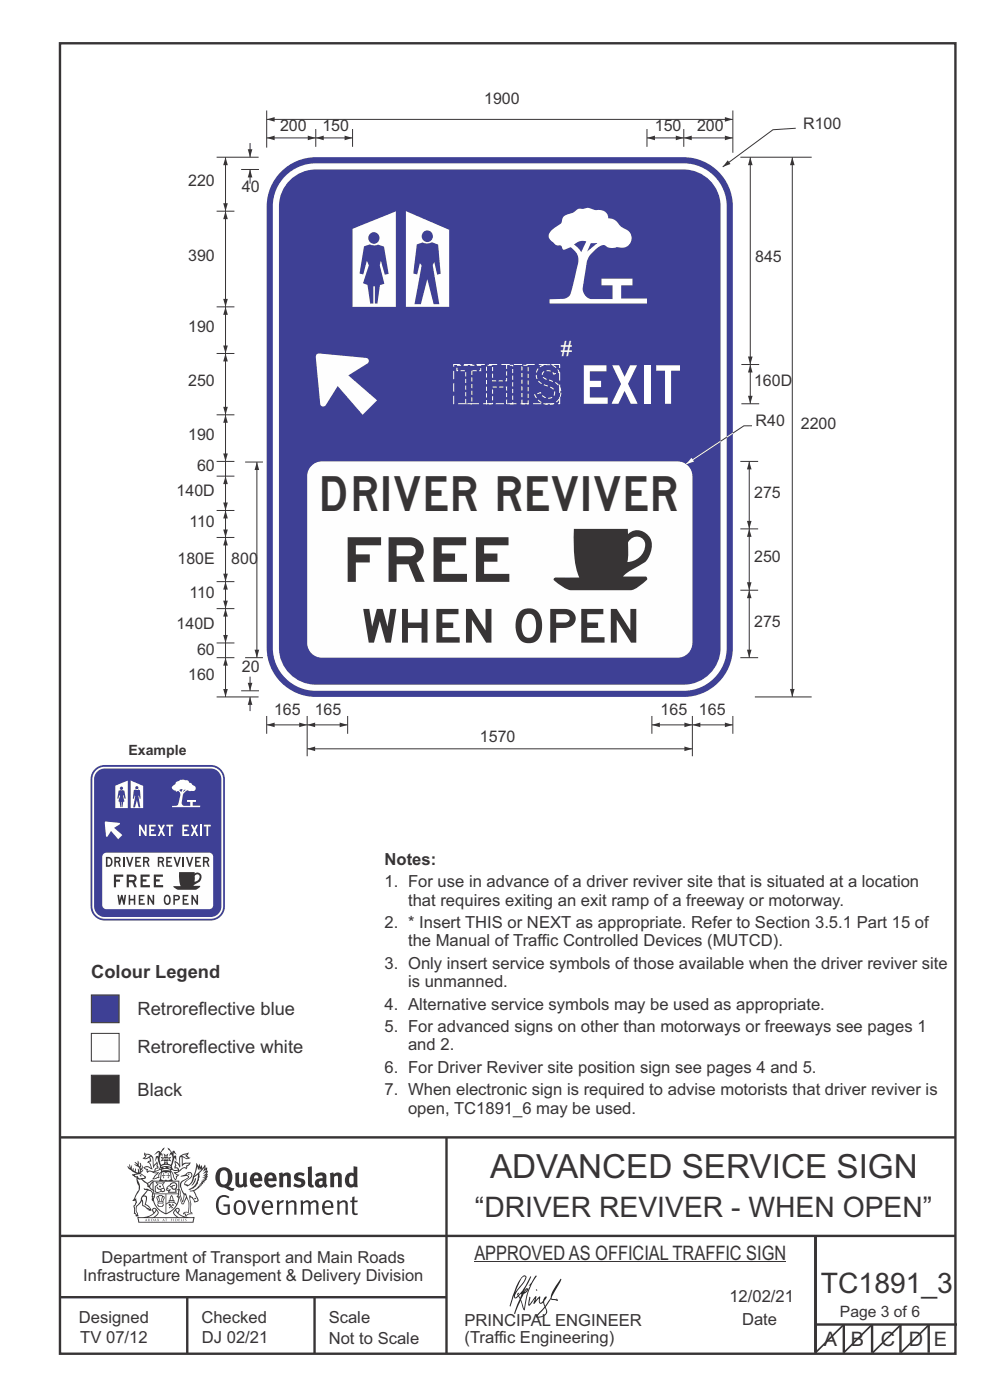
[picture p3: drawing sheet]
<svg xmlns="http://www.w3.org/2000/svg" width="210mm" height="297mm" viewBox="0 0 210 297" stroke-linecap="round" stroke-linejoin="round" font-family="sans-serif">
<g fill="none" stroke="#373435" stroke-width=".51">
<path d="M12.7 9.2h190v278h-190zM12.7 241.3h190M94.7 241.4v45.8M12.7 275.2h82M12.7 262.2h190.1M39.7 275.2v12M66.7 275.2v12M173 262.1v24.9M173 281h30M179 281v6M185 281v6M191 281v6"/>
<path d="M197 281v6"/>
</g>
<path d="M19.4 211.1h5.9v5.9h-5.9z" fill-rule="evenodd" fill="#3e4095" stroke="#373435" stroke-width=".21"/>
<path d="M19.4 219.2h5.9v5.9h-5.9z" fill-rule="evenodd" fill="#fefefe" stroke="#373435" stroke-width=".21"/>
<path d="M19.4 228.1h5.9v5.9h-5.9z" fill-rule="evenodd" fill="#373435" stroke="#373435" stroke-width=".21"/>
<path d="M179 281l-6 6M185 281l-6 6" fill="none" stroke="#373435" stroke-width=".35"/>
<path d="M20.3 162.9l1.2-.5 .7-.1h22.5a3 3 0 0 1 3 3v27a3 3 0 0 1-3 3h-22.5a3 3 0 0 1-3-3v-27a3 3 0 0 1 1.1-2.4z" fill-rule="evenodd" fill="#3e4095"/>
<path d="M20.6 163.2l1-.5h.6h22.5a2.63 2.63 0 0 1 2.6 2.6v27a2.63 2.63 0 0 1-2.6 2.6h-22.5a2.63 2.63 0 0 1-2.6-2.6v-27a2.62 2.62 0 0 1 1-2.1z" fill-rule="evenodd" fill="#fefefe"/>
<path d="M20.6 163.7l1-.6 .6-.1h22.5a2.26 2.26 0 0 1 2.3 2.3v27a2.26 2.26 0 0 1-2.3 2.2h-22.5a2.26 2.26 0 0 1-2.2-2.2v-27v-.6z" fill-rule="evenodd" fill="#3e4095"/>
<g fill="#fff">
<path d="M29.5 175h.3l.9 1.5v-1.5h.4v2.4h-.3l-.9-1.6v1.6h-.4z"/>
<path d="M31.6 175h1.4v.3h-1v.6h.7v.4h-.7v.7h1.1v.4h-1.5z"/>
<path d="M33.4 175h.5l.3 .7 .4-.7h.4l-.6 1.1 .6 1.3h-.4l-.4-.8-.4 .8h-.4l.6-1.3z"/>
<path d="M35.3 175h1.5v.3h-.6v2.1h-.4v-2.1h-.5z"/>
<path d="M38.7 175h1.4v.3h-1.1v.6h.7v.4h-.7v.7h1.1v.4h-1.4z"/>
<path d="M40.5 175h.4l.3 .7 .4-.7h.4l-.5 1.1 .6 1.3h-.4l-.5-.8-.3 .8h-.5l.6-1.3z"/>
<path d="M42.5 175h.4v2.4h-.4z"/>
<path d="M43.2 175h1.5v.3h-.5v2.1h-.4v-2.1h-.6z"/>
</g>
<path d="M37.4 165.9l-.2 .4-.7 .6v.3l.8 .7 .5-.1 .4 .4 .1 .6-.6 1.9-.3 .2-.9 .1v.2h6v-.3h-1.6v-.8h.7v-.4h-1.9v.4h.7v.9h-1.4l-.3-.2-.2-.5 .5-2 .8-.6 .5 .1h.9l.3-.3v-.4l-1-.9-.4-.2-.1-.3-.3-.2-1.4-.1zM38 167.6l.4 .5 .3-.7h-.3zM39 167.5h.4l-.6 .6z" fill-rule="evenodd" fill="#fff"/>
<g fill="#fefefe">
<path d="M24.5 166.7v4.7h2.6v-5.8zM27.7 165.6l2.7 1.1v4.7h-2.7zM25.4 167.2a.35 .35 0 0 0 .7 0 .35 .35 0 0 0-.7 0zM28.7 167.1a.35 .35 0 0 0 .7 0 .35 .35 0 0 0-.7 0zM25.2 167.7l-.3 1.7 .2 .1 .2-.9 .2 .3-.4 1.1 .3 .1 .1 1.1h.2l.1-1v1h.2l.1-1.1 .3-.1-.3-1.1 .1-.3 .2 .9 .3-.1-.3-1.7-.9-.1zM28.4 167.6l.9-.1 .4 .1 .1 1.8-.2 .1-.1-.8-.1 .2 .4 2.4h-.4l-.4-1.6-.4 1.6h-.4l.5-2.4-.1-.1-.2 .7-.2-.1z" fill-rule="evenodd"/>
<path d="M21.9 181.1l.7-.2h21.7a.9 .9 0 0 1 .9 .9v10.2a.9 .9 0 0 1-.9 .9h-21.7a.9 .9 0 0 1-.9-.9v-10.2z" fill-rule="evenodd"/>
</g>
<g fill="#373435">
<path d="M22.5 181.8v2.1a1.05 1.05 0 0 0 1.3-.6 1.1 1.1 0 0 0-.2-1.2 1.1 1.1 0 0 0-1.1-.3zM22.8 182.1a.72 .72 0 0 1 .8 .7 .72 .72 0 0 1-.8 .7z"/>
<path d="M24.6 182.1h.4a.26 .26 0 0 1 .3 .3 .26 .26 0 0 1-.3 .2h-.4zM24.2 181.8v2.1h.4v-.9h.4l.3 .9h.4l-.4-1a.59 .59 0 0 0 .3-.7 .59 .59 0 0 0-.6-.4z"/>
</g>
<path d="M26.2 181.8v2.1" fill="none" stroke="#373435" stroke-width=".33"/>
<g fill="#373435">
<path d="M26.7 181.8h.4l.4 1.4 .5-1.4h.3l-.6 2.1h-.3z"/>
<path d="M28.7 181.8h1.2v.3h-.9v.5h.6v.4h-.6v.6h.9v.3h-1.2z"/>
<path d="M35.3 181.8h1.2v.3h-.9v.5h.6v.4h-.6v.6h.9v.3h-1.2z"/>
<path d="M36.8 181.8h.3l.5 1.4 .4-1.4h.4l-.7 2.1h-.2z"/>
<path d="M30.7 182.1h.4a.26 .26 0 0 1 .3 .3 .26 .26 0 0 1-.3 .2h-.4zM30.3 181.8v2.1h.4v-.9h.4l.3 .9h.3l-.3-1a.59 .59 0 0 0 .3-.7 .59 .59 0 0 0-.6-.4z"/>
<path d="M33.8 182.1h.4a.26 .26 0 0 1 .3 .3 .26 .26 0 0 1-.3 .2h-.4zM33.5 181.8v2.1h.3v-.9h.4l.3 .9h.4l-.4-1a.59 .59 0 0 0 .3-.7 .59 .59 0 0 0-.6-.4z"/>
</g>
<path d="M38.9 181.8v2.1" fill="none" stroke="#373435" stroke-width=".33"/>
<g fill="#373435">
<path d="M39.4 181.8h.4l.4 1.4 .5-1.4h.3l-.6 2.1h-.3z"/>
<path d="M41.4 181.8h1.2v.3h-.9v.5h.6v.4h-.6v.6h1v.3h-1.3z"/>
<path d="M24.2 185.5h1.9v.5h-1.5v.6h.9v.5h-.9v1.1h-.4z"/>
<path d="M29.8 185.5h2v.5h-1.5v.5h.8v.5h-.8v.8h1.5v.4h-2z"/>
<path d="M32.6 185.5h2v.5h-1.5v.5h.8v.5h-.8v.8h1.5v.4h-2z"/>
<path d="M24.9 189.8h.3l.2 1.1 .3-1.1h.3l.3 1.1 .1-1.1h.3l-.2 2.1h-.3l-.4-1.3-.3 1.3h-.3z"/>
<path d="M27.3 189.8h.3v.9h.8v-.9h.3v2.1h-.3v-.9h-.8v.9h-.3z"/>
<path d="M29.4 189.8h1.2v.4h-.8v.5h.6v.3h-.6v.6h.9v.3h-1.3z"/>
<path d="M31.3 189.8h.3l.8 1.4v-1.4h.3v2.1h-.3l-.8-1.3v1.3h-.3z"/>
<path d="M38.7 189.8h1.2v.4h-.8v.5h.6v.3h-.6v.6h.9v.3h-1.3z"/>
<path d="M40.6 189.8h.3l.8 1.4v-1.4h.3v2.1h-.3l-.8-1.3v1.3h-.3z"/>
<path d="M43.4 182.1h.4a.26 .26 0 0 1 .3 .3 .26 .26 0 0 1-.3 .2h-.4zM43 181.8v2.1h.4v-.9h.4l.3 .9h.4l-.4-1a.59 .59 0 0 0 .3-.7 .59 .59 0 0 0-.6-.4z"/>
<path d="M26.9 185.5v2.7h.4v-1h.7l.5 1h.5l-.5-1.1a.82 .82 0 0 0 .5-.9 .82 .82 0 0 0-.8-.7zM27.3 186h.9a.36 .36 0 0 1 .3 .4 .36 .36 0 0 1-.3 .3h-.9z"/>
<path d="M34.9 190.1l-.2 .8a.8 .8 0 0 0 .8 1.1 .8 .8 0 0 0 .7-1.1 .78 .78 0 0 0-.3-.9 .78 .78 0 0 0-1 .1zM35.3 190.2l.2-.1a.92 .92 0 0 1 0 1.6 1.02 1.02 0 0 1-.2-1.5z"/>
<path d="M37.1 190.2h.5a.27 .27 0 0 1 .2 .2 .27 .27 0 0 1-.2 .3h-.5zM36.8 189.8v2.1h.3v-.9h.4a.59 .59 0 0 0 .7-.5 .59 .59 0 0 0-.6-.7z"/>
</g>
<path d="M38 185h3.3v.3a.98 .98 0 0 1 1.4 .2 .98 .98 0 0 1-.2 1.4l-1.5 1 1.5 .1-.8 .7h-4.1l-.8-.6 1.5-.1-.3-1.2zM41.5 185.6l-.2 .2v1.2a.94 .94 0 0 0 .9-.4 .94 .94 0 0 0-.1-1.1z" fill-rule="evenodd" fill="#373435"/>
<path d="M22.3 174.3l3.1 .3v.3l-1.2 .7 1.8 1.6-.9 .8-1.6-1.7-.7 1.2h-.3z" fill-rule="evenodd" fill="#fefefe"/>
<g fill="#373435">
<path d="M47 248.4a2.55 2.55 0 0 0 0 2.7l.3 .2a.81 .81 0 0 0 1-1v-.5a1.04 1.04 0 0 0-1.1-1.5zM46.3 248.1a1.82 1.82 0 0 1 2.1-.2 1.82 1.82 0 0 1 .9 1.8 2.29 2.29 0 0 1-.8 2l.7 .3h.5l-.2 .6a2.87 2.87 0 0 1-2-.7 2.12 2.12 0 0 1-1.7-3.1z" fill-rule="evenodd"/>
<path d="M49.9 248.9l.8-.2v2a.46 .46 0 0 0 .3 .6 .46 .46 0 0 0 .6-.3v-2.1l.7-.2v2.4l.2 .5-.5 .3-.3-.3a1.02 1.02 0 0 1-1.2 .3 1.02 1.02 0 0 1-.6-1.1z" fill-rule="evenodd"/>
<path d="M54 249.5l-.1 .5h.9a.49 .49 0 0 0-.2-.6 .49 .49 0 0 0-.6 .1zM53.4 249.1a1.34 1.34 0 0 1 1.6-.2 1.34 1.34 0 0 1 .6 1.5v.2h-1.7a.77 .77 0 0 0 .5 .8 .77 .77 0 0 0 .9-.4l.3 .5a1.59 1.59 0 0 1-2 .2 1.59 1.59 0 0 1-.5-2.1z" fill-rule="evenodd"/>
<path d="M57 249.5l-.1 .5h1a.49 .49 0 0 0-.2-.6 .49 .49 0 0 0-.7 .1zM56.4 249.1a1.34 1.34 0 0 1 1.6-.2 1.34 1.34 0 0 1 .7 1.5v.2h-1.8a.77 .77 0 0 0 .5 .8 .77 .77 0 0 0 .9-.4l.4 .5a1.59 1.59 0 0 1-2.1 .2 1.59 1.59 0 0 1-.5-2.1z" fill-rule="evenodd"/>
<path d="M59.2 248.9l.7-.2 .1 .4a.95 .95 0 0 1 1-.3 .95 .95 0 0 1 .7 .8v2.3h-.8v-2.3a.46 .46 0 0 0-.8 .1v2.2h-.8z" fill-rule="evenodd"/>
<path d="M62.6 249.1a1.75 1.75 0 0 1 2-.1l-.2 .5-.6-.2a.43 .43 0 0 0-.6 .3l.4 .3a1.04 1.04 0 0 1 1.2 1.1 1.04 1.04 0 0 1-1.4 1l-1.2-.4 .3-.6 1 .4 .4-.4a.88 .88 0 0 0-1-.5l-.4-.2-.1-.4z" fill-rule="evenodd"/>
<path d="M65.3 247.6l.8-.2 .1 3.8 .3 .2 .1 .4a.88 .88 0 0 1-1 0 .88 .88 0 0 1-.3-1z" fill-rule="evenodd"/>
<path d="M67.8 250.6a.43 .43 0 0 0-.1 .7 .43 .43 0 0 0 .7-.1v-.7zM66.8 249.1a1.7 1.7 0 0 1 2.4 .1v1.9l.3 .4-.4 .5-.5-.4a1.03 1.03 0 0 1-1.7-.1 1.03 1.03 0 0 1 .8-1.5h.7v-.4a.8 .8 0 0 0-1.2 .1z" fill-rule="evenodd"/>
<path d="M70 248.9l.7-.2 .1 .4a.95 .95 0 0 1 1-.3 .95 .95 0 0 1 .7 .8v2.3h-.8v-2.3a.46 .46 0 0 0-.8 .1v2.2h-.8z" fill-rule="evenodd"/>
<path d="M74.3 249.5a1.48 1.48 0 0 0 0 1.7h.5l.2-.1v-1.5l-.3-.2zM75 247.4l.8 .1 .1 4.4h-.7l-.1-.2a1.26 1.26 0 0 1-1.4 0 1.26 1.26 0 0 1-.5-1.3 1.29 1.29 0 0 1 .4-1.4 1.29 1.29 0 0 1 1.4-.1z" fill-rule="evenodd"/>
<path d="M46.4 253.9a1.72 1.72 0 0 1 2.3 0l-.3 .3a1.24 1.24 0 0 0-1.4-.2 1.24 1.24 0 0 0-.6 1.4 1.49 1.49 0 0 0 1.2 1.9l.7-.1v-1.3h-.8l-.1-.4h1.3v1.9a1.93 1.93 0 0 1-2.2 0 1.93 1.93 0 0 1-.7-2.2l.2-.8z" fill-rule="evenodd"/>
<path d="M50.4 255.1a1.65 1.65 0 0 0 .2 2.2 .99 .99 0 0 0 1-1.4 .78 .78 0 0 0-.4-.8 .78 .78 0 0 0-.8 0zM50 254.9a1.33 1.33 0 0 1 1.6-.1 1.33 1.33 0 0 1 .5 1.4 1.31 1.31 0 0 1-1.3 1.6 1.31 1.31 0 0 1-1.2-1.6v-.6z" fill-rule="evenodd"/>
<path d="M52.5 254.7l.4-.1 .9 2.6 .8-2.5h.5l-1.1 3h-.5z" fill-rule="evenodd"/>
<path d="M56.3 255.2l-.2 .7h1.3a.7 .7 0 0 0-.3-.8 .7 .7 0 0 0-.8 .1zM55.9 255a1.22 1.22 0 0 1 1.5-.2 1.22 1.22 0 0 1 .5 1.5h-1.8a.93 .93 0 0 0 .5 1 .93 .93 0 0 0 1.1-.2l.2 .3a1.43 1.43 0 0 1-1.8 .1 1.43 1.43 0 0 1-.6-1.7z" fill-rule="evenodd"/>
<path d="M58.7 254.7l.4-.1 .1 .5 .4-.4 .6-.1-.2 .5a.66 .66 0 0 0-.8 .7v1.9h-.4z" fill-rule="evenodd"/>
<path d="M60.6 254.7l.4-.1 .1 .5a.94 .94 0 0 1 1-.5 .94 .94 0 0 1 .8 .8v2.3h-.5l-.1-2.5a.81 .81 0 0 0-1.2 .3v2.2h-.4z" fill-rule="evenodd"/>
<path d="M63.7 254.7l.5-.1 .1 .5 .4-.3a.78 .78 0 0 1 1.1 .3 .9 .9 0 0 1 1-.5 .9 .9 0 0 1 .8 .8v2.3h-.5l-.1-2.5a.67 .67 0 0 0-1.1 .3v2.2h-.5v-2.4l-.4-.3-.7 .4v2.3h-.5z" fill-rule="evenodd"/>
<path d="M69 255.2l-.1 .7h1.3a.7 .7 0 0 0-.3-.8 .7 .7 0 0 0-.9 .1zM68.7 255a1.22 1.22 0 0 1 1.5-.2 1.22 1.22 0 0 1 .5 1.5h-1.8a.93 .93 0 0 0 .4 1 .93 .93 0 0 0 1.2-.2l.1 .3a1.44 1.44 0 0 1-1.7 .1 1.44 1.44 0 0 1-.6-1.7z" fill-rule="evenodd"/>
<path d="M71.4 254.7l.5-.1 .1 .5a.94 .94 0 0 1 1-.5 .94 .94 0 0 1 .8 .8v2.3h-.5l-.1-2.5a.81 .81 0 0 0-1.2 .3v2.2h-.4z" fill-rule="evenodd"/>
<path d="M74.7 253.9l.5-.1v.9h.7l-.1 .3h-.6v2.2l.1 .2h.5l.1 .3a.75 .75 0 0 1-1.2-.6v-2.1h-.4v-.3h.4z" fill-rule="evenodd"/>
<path d="M30.8 244.9l1.1 .3-.9 .5h-.4l.6-.5zM31.8 245.4h.2a2.44 2.44 0 0 1 .4 1.9l.1 .5 .7-1-.1 .6 .3 .3a.57 .57 0 0 0-.6 .7l-1-.1-.5 .2 .2-.5-.8-.3 .7-.1 .9 .5 .1-.1-.6-1.3-.2-.2h.5zM30.7 244.4l-.1 .5 .2 .4-.6 .4a1.04 1.04 0 0 0 1.4-.1l.2 .6-.3 .1-.2 .4a.94 .94 0 0 1 .8 1.1l-.2-.1a1.16 1.16 0 0 0-1.5-.1l.3 .4 .4 .2 .1 .5 .2 .1 .1-.2a.94 .94 0 0 1 1.1 .2l.8 .1-1.2 1.2a1.13 1.13 0 0 0 1.2-.2l.4-.1-.1-.4 .5-.8a.83 .83 0 0 0-.6 1.1l-.3-.1-.7 .4 1.1-1.4-.5 .1-.5-.1 1.3-.5-.1-.1-.9 .4v-.3l.2-.2 .3 .1 .1-.3-.2-.4v-.6l-.1-.4-.7 1v-.7a1.42 1.42 0 0 0-1.6-1.8z" fill-rule="evenodd"/>
<path d="M38.5 245.2l.5-.2 .7-.1-.6 .3 .8 .5h-.3zM38.3 245.5l.2-.1 .1 2a1.69 1.69 0 0 1 1.6-.6l-.8 .5 .1 .5a1.1 1.1 0 0 0-1.5 .6l-.1-.5-.2-.2h-.5l.3-.4-.3-.7a1.42 1.42 0 0 1 .8 1.1l.2-.1zM37.1 246.2l.1 1-.2 .3 .1 .4h.5l.1 .2a.96 .96 0 0 1-1.1-.1l-.1 .1a1.06 1.06 0 0 0 1.3 .2v.1a.72 .72 0 0 1-1 .2l.3 .5 .6 .2-.4 .2-.1 .6-.2-.3-.4-1.1-.4-.4 .4 .9a1.54 1.54 0 0 0 .7 1.2l.2-.3a.58 .58 0 0 1 .4-.8l.2-.1h-.3l-.5-.3 .9-.5a.93 .93 0 0 1 1.2-.5v.2l.2-.2 .1-.5a.99 .99 0 0 0 .7-.8l-1.3 .1-.3 .2-.1-1.4 .9 .4 .9-.3h-.4l-.5-.4 .4-.7-.6 .2a1.46 1.46 0 0 0-1.4 2.1v.4l-.2-.4z" fill-rule="evenodd"/>
<path d="M35.6 248.9l.2 .1-.1 .3 .4 .1h-.4v.6l-.1-.6h-.3l.3-.1z" fill-rule="evenodd"/>
<path d="M34.6 248.9l.2 .1v.3l.3 .1h-.3l-.1 .6v-.6h-.4l.4-.1z" fill-rule="evenodd"/>
<path d="M34.3 248.8a.57 .57 0 0 1 .9 .2 .57 .57 0 0 1 .9-.2l.2 1.4h-.2a.57 .57 0 0 1-.9 0 .69 .69 0 0 1-1.1 0zM34.2 248.1l-.3 2.1-.2 .4h3l-.2-.4-.3-2.1h-.2v.2l-.8-.1-.8 .1v-.2z" fill-rule="evenodd"/>
<path d="M34.2 252.4a.3 .3 0 0 0 .6 0 .3 .3 0 0 0-.6 0zM33.3 250.9l.3 .3-.3 .4a.79 .79 0 0 0 0 1.3l.8-.2-.1-.3a.55 .55 0 0 1-.7-.6l.1-.1 .2 .3 .3 .2 .8-.2-.4-.7 .4-.4-.7 .2zM33 250.7l1.1 .2 .9-.2-.4 .6 .4 1.2a.56 .56 0 0 1-.8 .3l-.2 .1a.73 .73 0 0 1-.9 .1 .73 .73 0 0 1-.3-1v-.4l.6-.4z" fill-rule="evenodd"/>
<path d="M35.6 251.8l.7-.4a.58 .58 0 0 1 1-.1 .58 .58 0 0 1-.4 .9l-.3-.3a.43 .43 0 0 1 .6-.4 .57 .57 0 0 0-.8 .2l-.2-.1-.3 .1 .4 .2a.55 .55 0 0 0 .9 .4v.5h-1.3l.3-.4-.1-.1-.6 .1 .2-.3-.2-.1zM35.4 251.8l-.1 .2a.39 .39 0 0 0 .2 .6h.3l-.2 .4h1.9l-.1-.8a.86 .86 0 0 0-.1-1.3 .86 .86 0 0 0-1.3 .4z" fill-rule="evenodd"/>
<path d="M36 254.8h.8v.2h-.8zM36.4 253.8l.2 .8h-.4zM36.4 253.5l-.3 .5-.1 .6h-.2v.4l-.7 .4 .2 .1a1.48 1.48 0 0 1 2.1 .2l.2-.1-.6-.5v-.5h-.2l-.1-.6z" fill-rule="evenodd"/>
<path d="M35.8 255.4l.4 .1 .1 .3 .3-.2-.2-.2a.38 .38 0 0 1 .5 .5l-.2-.2-.3 .2 .3 .2-.3 .3-.1-.4-.4 .4-.1-.2 .4-.3-.1-.1-.2 .1z" fill-rule="evenodd"/>
<path d="M34.5 254h.2v.2l-.2 .6h-.2zM33.6 255.3h.9v.2a.55 .55 0 0 1-.8 .4v-.2l-.2-.1zM33.4 254h.2l.2 .8h-.2zM33.6 255l.8-.1 .1 .2h-.8zM33.8 253.7h.5l-.2 1.1h-.1zM33.3 253.8l-.1 .3 .3 1.1a.48 .48 0 0 0-.1 .6 .48 .48 0 0 0 .5 .2h.5a.49 .49 0 0 0 .2-.8l.3-1.1-.1-.3a1.42 1.42 0 0 0-1.5 0z" fill-rule="evenodd"/>
<path d="M33.7 251.5l.4 .1 .1 .3h-.3z" fill-rule="evenodd"/>
<path d="M41.3 250.1l.3-.2-.2 .8-.6 .8h-.2l.5-.7z" fill-rule="evenodd"/>
<path d="M39.7 249l.3-.2 .5 .2a.88 .88 0 0 1-.6 1.1 1.22 1.22 0 0 0-.8 1.3l.5 .2a.72 .72 0 0 0 .9-.4l.5-.8 .2-.6 .8-.6v.2a2.85 2.85 0 0 1-2 2.9l.1 .1a2.13 2.13 0 0 0 1.9-1.5v-.3a2.01 2.01 0 0 0 .3-1.7l1.1-1.3-.4 1 .7-.5-.7 1 .8-.4-.8 .8 .7-.2-.9 .6 .8-.1-.8 .4h.7l-.8 .3 .3 .2h-.4l.2 .3h-.4l.2 .3h-.4l.1 .2h-.1a2.16 2.16 0 0 1-2 1.1l.1 .2 .4-.1a.76 .76 0 0 1 .7 .8l.5 1.2-.6 .2a1.45 1.45 0 0 0-1.1-1.3l.2 1.8-.1 1.8 .4 .3a1.07 1.07 0 0 0-1.2 .4v-.3l-.5-.2a.87 .87 0 0 1 1.1-.1v-.7a4.4 4.4 0 0 0-.6-3.1l-.1-.3h-.2a2.16 2.16 0 0 1-.7-2.2l.3-.4 1.2-.7a.55 .55 0 0 0-.4-.8zM37.8 252.4a.76 .76 0 0 1 .3 1.1l.6 1.6 .4-1.7 .2 .1a.61 .61 0 0 1-.1 .9l-.3 .8-.2 .1-.7-1.6-.3 .1a1.18 1.18 0 0 0 .1-1.4zM41.8 247.5l.2 .7 .3-.5v.6l.4-.5a1.9 1.9 0 0 1-1.2 1.4l-.3 .3zM38.2 249.6l1.4-.2 .2 .2v.3l-.5 .2a1.26 1.26 0 0 0-.9 1.9l.2 .7a1.84 1.84 0 0 1 .1 2.1l-.4-1.4a.96 .96 0 0 0-.4-1.2l-.4 .2a.78 .78 0 0 1 0 1.3l.1 .3h.4l.4 1.1a.38 .38 0 0 0 .2 .4 .38 .38 0 0 0 .4-.1l.6-1.2a2.94 2.94 0 0 1 .4 2.5l-.1 .4h-.8l-.3 .4v.2l.4-.1 .1 .4 .2 .1a1.02 1.02 0 0 1 1.3-.5v-.4l-.3-.1 .1-1.8-.3-1.3h.1a1.14 1.14 0 0 1 .8 1 .63 .63 0 0 0 .8-.2 .63 .63 0 0 0-.2-.9l-.6-1.2 .9-.6 .2-.4h.3l-.1-.2h.4l-.1-.3h.3l-.1-.3 .5-.1-.2-.2 .6-.4v-.2h-.2l.4-.5h-.3l.3-.5-.4 .1 .4-.5v-.3l-.3 .2 .2-.7-.1-.2-.4 .3v-.8l-.6 .8-.2-.8-.2 .5-.3-.7-.1 .6-.5-.8-.1 1.4-.6 1.8a1.81 1.81 0 0 1-1 1.5l-.6-.2a1.75 1.75 0 0 1 1.1-1.2 .75 .75 0 0 0 .1-1.3 .75 .75 0 0 0-1.2 .4z" fill-rule="evenodd"/>
<path d="M41.2 254.1h.3l.2 .2-.4 .1z" fill-rule="evenodd"/>
<path d="M29.4 258.4h11.6l-.1 .8h-11.4zM31.3 258.2l.5-.1a2.48 2.48 0 0 0 1.4-1.3l.3 .5-.5 .6-.5 .3zM32.5 256.6l.3-.2 .2 .1-.3 .7zM37.2 256.8a2.65 2.65 0 0 0 1.8 1.4h-1.1l-.5-.3-.5-.6zM37.4 256.5l.2-.1 .3 .2-.3 .6zM29.2 258.2l.1 1.2h11.8l.2-1.1-.2-.1a4.1 4.1 0 0 1-3.3-.9l.3-.4-.1-.6a1.06 1.06 0 0 0-1.3 1l.2 .4 .6 .5h-4.7l.3-.1a.84 .84 0 0 0 .6-.8 .84 .84 0 0 0-.5-.8l-.3-.2h-.5l-.1 .6 .3 .4a4.2 4.2 0 0 1-3.4 .9z" fill-rule="evenodd"/>
<path d="M31 258.7l.1 .2h-.2zM31 258.5l-.3 .6 .4-.2 .2 .2z" fill-rule="evenodd"/>
<path d="M31.3 258.6h.3v.4a.25 .25 0 0 0 .2-.1 .25 .25 0 0 0-.1-.3h.1a.29 .29 0 0 1 0 .4 .29 .29 0 0 1-.4 0 .29 .29 0 0 1 0-.4z" fill-rule="evenodd"/>
<path d="M32.2 258.6a.22 .22 0 0 1 .3 .2 .22 .22 0 0 1-.3 .2zM32 258.6l.1 .4a.33 .33 0 0 0 .4 0 .33 .33 0 0 0 0-.4 .33 .33 0 0 0-.5 0z" fill-rule="evenodd"/>
<path d="M32.9 258.7l.1 .2h-.2zM32.9 258.5l-.2 .6 .3-.2 .2 .2z" fill-rule="evenodd"/>
<path d="M33.3 258.6h.2l.1 .1 .2-.1-.2 .2 .2 .3-.3-.3-.1 .3h-.1l.2-.3z" fill-rule="evenodd"/>
<path d="M34.7 258.7l.1 .2h-.2zM34.7 258.5l-.3 .6 .4-.2 .2 .2z" fill-rule="evenodd"/>
<path d="M35 258.5h.5l-.2 .1v.5h-.2l.1-.5z" fill-rule="evenodd"/>
<path d="M36.2 258.6l.3-.1-.1 .1v.2h.1h-.1v.3h-.2z" fill-rule="evenodd"/>
<path d="M36.7 258.6h.2v.5h-.2z" fill-rule="evenodd"/>
<path d="M37.3 258.6a.22 .22 0 0 1 .3 .2 .22 .22 0 0 1-.3 .2zM37.1 258.6v.4a.33 .33 0 0 0 .5 0 .33 .33 0 0 0 0-.4 .33 .33 0 0 0-.5 0z" fill-rule="evenodd"/>
<path d="M37.8 258.6l.4-.1-.2 .1v.2h.1h-.1v.2l.2 .1h-.4z" fill-rule="evenodd"/>
<path d="M38.4 258.6h.2l-.1 .4 .2 .1h-.3z" fill-rule="evenodd"/>
<path d="M38.9 258.6h.2v.5h-.2z" fill-rule="evenodd"/>
<path d="M39.3 258.6h.2h-.1l.2 .3-.2 .2-.1-.1v-.1l.2 .1z" fill-rule="evenodd"/>
<path d="M34.2 247.4a1.51 1.51 0 0 1 2 .2 2.67 2.67 0 0 0-2.1 0zM35.7 247.6l.4 .1 .1 .3-.4-.1zM34.6 247.6h.5l.1 .2h-.4zM34 247.8l.3 .2h-.3zM34.9 246.9l.3-.2 .3 .2zM34.9 245.6l.2 .1v.3h-.2zM35 245.1l.2 .2 .2-.2-.1 .3h-.2zM35.1 246.3h.2l.1 .4-.2-.2-.2 .2zM35.3 245.7l.2-.1v.4h-.2zM34.4 245.7h.3l.1 .3-.4 .1 .2-.2zM35.7 245.7h.3l-.2 .2 .2 .2-.4-.1zM32.7 244.9l1-.5-.1 1-.2-.2-.3 .2-.3 1.1 .5-1 .3 .9a1.84 1.84 0 0 1 .2 1.7l.4 .1a2.48 2.48 0 0 1 2.2 0l.2-.2-.2-.7 .7-1.8 .4 .7-.2-1-.2-.1-.2 .3v-.9l.6 .4-.6-.8-.3 .1-.1 .4-.5-.9-.5-.3 .2 .5 .6 .5-.5 .8 .4-.4a2.06 2.06 0 0 1 0 2.3l-.5-.2-.2-.6 .1-.1 .8 .2-.4-.5 .4-.5-.7 .2-.2-.2 .2-.7-.5 .4-.5-.4 .2 .7-.2 .2-.7-.2 .4 .5-.4 .5 .8-.2 .1 .1-.2 .6-.5 .2a2.02 2.02 0 0 1 0-2.2l.3 .5-.1-.7-.3-.1 .8-1.2-.4 .3-.5 .8-.2-.3a.8 .8 0 0 0-.8 .5z" fill-rule="evenodd"/>
<path d="M29.2 250.1l.3 .1a.61 .61 0 0 1 .8 .4l.3 .2a.8 .8 0 0 1 .6 1l.4 .1 .5 .5a1 1 0 0 1 .5 1.1l-.1 .7v-.5h-.1a.96 .96 0 0 0-.8-1.3l-.2-.2h-.7l-.1-.1-.1 .1 .1 .3h.6l-1.2 1.3-.2 1-.4 .6a1.33 1.33 0 0 0-.5 1.8l.2 .5a1.26 1.26 0 0 1-.5-1.5l-.1-.3a1.56 1.56 0 0 0 .4-1.7l-.3 .2 .2-.5a3.2 3.2 0 0 0 .7-3zM30.4 253.9h.4a2.06 2.06 0 0 1-.1 1.6l.7 .5 .4 .4-.6-.1-.8-.6-.1-.9a.51 .51 0 0 1 .1-.9zM28.6 249.3a1.52 1.52 0 0 1 2.1 .5l-1.1 .2-.2-.1-.1-.4h-.5zM27.5 247v.8l-.3-.4h-.1a3.1 3.1 0 0 0 1.9 1.6l-1 .1 .5 .6 .5 .1 .1 1.1a1.84 1.84 0 0 1-.3 2.5l-.4 .9-.3 .4 .2 .1 .4-.1 .1 .4-.2 .5-.3 .2 .1 1.7h.2l.3 .5 .1 .1 .4-.1-.1-.5a1.3 1.3 0 0 1-.1-1.7l.9-1 .1 1.1 .6 .2 .5 .5 .1-.1 .2 .3h.5a1.85 1.85 0 0 0-1.2-1.4l.1-.3a1.39 1.39 0 0 0 0-1.4l-.5-.1 .5-.5a.66 .66 0 0 1 .9-.4 .66 .66 0 0 1 .3 .9l-.1 .4 .2-.1v.2l-.1 .3 .2 .5 .1-.3a2.24 2.24 0 0 0 .1-2.2 .73 .73 0 0 1-.7-.7 .73 .73 0 0 1 .6-.7v-.2a.94 .94 0 0 0-.9 .8 .48 .48 0 0 1-.1-.6 .48 .48 0 0 1 .5-.2l.5-.3a.51 .51 0 0 0-.8 .2l-.5 .2-1-.8h.6l.2-.5-1.2-.7 .5-.5v-.3l-.5 .4 .1-.2a.69 .69 0 0 0 .2-1v.4l-.2 .3v-1.1l-.3-.2 .1 .6-.1 .2-.4-1.3v.7l-.6-.4 .5 .7-.6-.2 .3 .3a1 1 0 0 1 .7 1.4l-.2-.8v.9l-.5-.2v-.8l-.2 .7-.2-.1-.1-.6-.2 .4-.2-.2 .1-.7-.2 .5z" fill-rule="evenodd"/>
<path d="M29.6 249.4l.2-.1 .3 .2z" fill-rule="evenodd"/>
<path d="M32.4 250.5h5.6v2l-.2-.1v-1.7h-5.2v2.5h5.2v-.8l.1 .2-.1 1.1v-.3h-2.5v4a4.1 4.1 0 0 0 2.6-3.6l.1-.1a4 4 0 0 1-2.8 3.9 4.2 4.2 0 0 1-2.8-4.7l.1 1.2 .1-.1a3.8 3.8 0 0 0 2.5 3.4v-4h-2.5l-.2-.9z" fill-rule="evenodd"/>
<circle cx="40" cy="249.1" r=".17"/>
</g>
<g fill="#252726">
<path d="M111.6 273.7l.2-.2-.5 .7zM110.4 274.5l.3 .1-.3 .7-.3-.4zM110.9 270.9l.5-.1a9.3 9.3 0 0 1-2 3.2l-.1 .2 1-2.5zM110.6 271a14.7 14.7 0 0 0-2.2 4.9l-.3 1.2 .1 .1 .8-2.4a.42 .42 0 0 0 .2 .7 .42 .42 0 0 0 .6-.3l.2-.2 .2 .6-1.1 3.1h.2l1.1-2.8 .6 1.9 .2 .2 .2-.5a13.5 13.5 0 0 1 2-6.2l.5-.5-.2-.2-1.6 2.1 .4-.1a14.9 14.9 0 0 0-1.3 5.1l-.4-1.2a1.39 1.39 0 0 1 .2-1.8l.1-.2a.92 .92 0 0 0 .8-1.2 .75 .75 0 0 0-.7 .7l-.2 .2 1.6-3.4h-.1l-.4 .7a10.5 10.5 0 0 1-2.2 3.2l.2-.4a.32 .32 0 0 0-.4 .2 .32 .32 0 0 0 .1 .4l-.5 .4a3.2 3.2 0 0 1 1.1-2.3l.5-.6a2.49 2.49 0 0 0 .7-1.6l-.3-.2z" fill-rule="evenodd"/>
<path d="M115.6 277.5a1.15 1.15 0 0 1 .1 1.3 1.15 1.15 0 0 1-1.2 .5h-.5zM112.3 275.1l-.3 1.7 .3 .2 1.2-1.5-.3 1.1 1.1-1.2a.94 .94 0 0 0 .4 1.2l.5-.3 .3 .9-1.2 1.3a.98 .98 0 0 0-.5 1 1.9 1.9 0 0 0 2.3-1.3l-.1-.3a1.02 1.02 0 0 1 .3-1.4l.5-.9 1.5 .3-.2-.5v.3l-1.1-.2v-.2l2-3.6 .1-.3-.1-.1-1.8 2.7a6.6 6.6 0 0 1-1.5 3l-.2-.2a1.01 1.01 0 0 1 .4-1.4l.1-.2-.3-.2-.3 .5-.2 .5-.5 .4-.2-.4 .1-.9-.2-.1-.8 .9 .2-.9h-.1l-1.4 1.7 .2-1.4v-.1z" fill-rule="evenodd"/>
<path d="M113.7 273.5l.3 .3h-.3z" fill-rule="evenodd"/>
</g>
<path d="M191.1 281l-6 6M197.1 281l-6 6" fill="none" stroke="#373435" stroke-width=".35"/>
<path d="M56.6 25.3h98.9M56.6 23.4v7.9" fill="none" stroke="#373435" stroke-width=".21"/>
<g fill="#373435">
<path d="M56.6 25.3l1.7-.5v1z"/>
<path d="M153.8 24.8l1.7 .5-1.7 .5z"/>
</g>
<path d="M56.6 29.3h10.4" fill="none" stroke="#373435" stroke-width=".21"/>
<g fill="#373435">
<path d="M65.3 28.8l1.7 .5-1.7 .4z"/>
<path d="M56.6 29.3l1.7-.5v.9z"/>
</g>
<path d="M74.8 27.4v3.7M137.2 27.4v3.7M155.5 23.4v9M157.3 77.3h3.7M159.2 77.3v8.4M157.3 85.7h3.7" fill="none" stroke="#373435" stroke-width=".21"/>
<g fill="#373435">
<path d="M158.7 84h.9l-.4 1.7z"/>
<path d="M159.2 77.3l.4 1.7h-.9z"/>
</g>
<path d="M159.2 33.4v43.9" fill="none" stroke="#373435" stroke-width=".21"/>
<g fill="#373435">
<path d="M159.2 33.4l.4 1.6h-.9z"/>
<path d="M158.7 75.6h.9l-.4 1.7z"/>
</g>
<path d="M67 27.4v3.7M67 29.3h7.8" fill="none" stroke="#373435" stroke-width=".21"/>
<g fill="#373435">
<path d="M67 29.3l1.7-.5v.9z"/>
<path d="M73.1 28.8l1.7 .5-1.7 .4z"/>
</g>
<path d="M145 29.3h10.5" fill="none" stroke="#373435" stroke-width=".21"/>
<g fill="#373435">
<path d="M145 29.3l1.7-.5v.9z"/>
<path d="M153.8 28.8l1.7 .5-1.7 .4z"/>
</g>
<path d="M137.2 29.3h7.8" fill="none" stroke="#373435" stroke-width=".21"/>
<g fill="#373435">
<path d="M143.4 28.8l1.6 .5-1.6 .4z"/>
<path d="M137.2 29.3l1.7-.5v.9z"/>
</g>
<path d="M145 27.4v3.7M45.9 44.8h3.8M47.8 44.8v20.3M45.9 65.1h3.8M45.9 88h3.8M45.9 97.9h3.8" fill="none" stroke="#373435" stroke-width=".21"/>
<g fill="#373435">
<path d="M47.8 44.8l.5 1.7h-1z"/>
<path d="M47.3 63.4h1l-.5 1.7z"/>
</g>
<path d="M45.9 75h3.8M47.8 65.1v9.9" fill="none" stroke="#373435" stroke-width=".21"/>
<g fill="#373435">
<path d="M47.3 73.3h1l-.5 1.7z"/>
<path d="M47.8 65.1l.5 1.7h-1z"/>
</g>
<path d="M47.8 33.4v11.4" fill="none" stroke="#373435" stroke-width=".21"/>
<g fill="#373435">
<path d="M47.3 43.1h1l-.5 1.7z"/>
<path d="M47.8 33.4l.5 1.6h-1z"/>
</g>
<path d="M47.8 88v9.9" fill="none" stroke="#373435" stroke-width=".21"/>
<g fill="#373435">
<path d="M47.3 96.2h1l-.5 1.7z"/>
<path d="M47.8 88l.5 1.7h-1z"/>
</g>
<path d="M47.8 75v13" fill="none" stroke="#373435" stroke-width=".21"/>
<g fill="#373435">
<path d="M47.8 75l.5 1.7h-1z"/>
<path d="M47.3 86.3h1l-.5 1.7z"/>
</g>
<path d="M60.1 36a10.4 10.4 0 0 1 6.9-2.6h78a10.4 10.4 0 0 1 10.5 10.4v93.6a10.4 10.4 0 0 1-10.5 10.4h-78a10.4 10.4 0 0 1-10.4-10.4v-93.6a10.4 10.4 0 0 1 3.5-7.8z" fill-rule="evenodd" fill="#3e4095"/>
<path d="M60.5 37.3a9.1 9.1 0 0 1 6.5-2.6h78a9.1 9.1 0 0 1 9.2 9.1v93.6a9.1 9.1 0 0 1-9.2 9.1h-78a9.1 9.1 0 0 1-9.1-9.1v-93.6a9.1 9.1 0 0 1 2.6-6.5z" fill-rule="evenodd" fill="#fefefe"/>
<path d="M61.5 38.3a7.8 7.8 0 0 1 5.5-2.3h78a7.8 7.8 0 0 1 7.9 7.8v93.6a7.8 7.8 0 0 1-7.9 7.8h-78a7.8 7.8 0 0 1-7.8-7.8v-93.6a7.8 7.8 0 0 1 2.3-5.5z" fill-rule="evenodd" fill="#3e4095"/>
<path d="M119.5 46l-.2 .5a1.18 1.18 0 0 1-.9 1.3l-.8 .6a1.82 1.82 0 0 0-1.1 2.1l1.4 1.5 1.1 .1 .5 .9 .7-.2a.97 .97 0 0 1 1.6 .3 3.2 3.2 0 0 1 .6 3.7l-1 4.4-.6 1.5-.5 .4-.6 .3-3.1 .1v.9h20.6v-1.1h-5.4v-2.8h2.4v-1.4h-6.6v1.4h2.3v2.9h-4.6a2.32 2.32 0 0 1-1.7-2.3l1-5.9 .6-1.2 1.9-1.7a1.47 1.47 0 0 1 2 .2l.9 .1 .9-.2a2.14 2.14 0 0 0 3-1.3 2.14 2.14 0 0 0-1.7-2.7l-.6-.5-1.2-1.2-1.4-.4a2.21 2.21 0 0 0-2.8-1.7l-1.5-.5-1 .2h-.9l-1.2 .8-1.4 .5zM121.8 51.9l.8 .7 .7 .9 1.1-2.3-1.3-.1zM125.3 51.6h1.4l-2.2 1.8z" fill-rule="evenodd" fill="#fff"/>
<g fill="#fefefe">
<path d="M74.8 48.5v16.6h9.2v-20.3zM86.1 44.8l9.2 4v16.3h-9.2zM78.1 50.5a1.21 1.21 0 0 0 2.4 0 1.21 1.21 0 0 0-2.4 0zM89.4 50.1a1.21 1.21 0 0 0 2.4 0 1.21 1.21 0 0 0-2.4 0zM77.2 52.3l-.9 5.7 .7 .2 .8-2.9 .4 1-1.2 3.8 .9 .4 .6 3.9h.7v-3.7h.3v3.7h.6l.5-3.9 .9-.3-1-3.9 .3-1 .8 3 .8-.2-.9-5.8-1.3-.4-.7 .2-1.1-.3zM88.4 51.8l1.2-.4a2.03 2.03 0 0 0 2 0l1.3 .5 .6 6.2-.8 .2-.6-2.7-.3 .6 1.4 8.3h-1.2l-1.4-5.3-1.3 5.3h-1.4l1.5-8.2-.3-.5-.6 2.4-.8-.2z" fill-rule="evenodd"/>
<path d="M65.8 99.1a3.1 3.1 0 0 1 2.5-1.2h75.4a3.1 3.1 0 0 1 3.2 3.1v35.4a3.1 3.1 0 0 1-3.2 3.1h-75.4a3.1 3.1 0 0 1-3.1-3.1v-35.4v-.7z" fill-rule="evenodd"/>
</g>
<path d="M121.7 112.2h11.5v1.1a3.1 3.1 0 0 1 3.6-.3 3.1 3.1 0 0 1 1.4 3.4 4.4 4.4 0 0 1-2.7 3.6l-2.5 1.5-.8 .8h4.8a.49 .49 0 0 1 .2 .7l-2 1.6-1.4 .6h-12.7a8.2 8.2 0 0 1-3.7-2.3l.2-.3 .4-.1h4.9a23.7 23.7 0 0 1-1.2-10.3zM133.7 114.4l-.5 .7 .1 2.4-.2 1.7a3.7 3.7 0 0 0 3.6-4.3 1.84 1.84 0 0 0-3-.5z" fill-rule="evenodd" fill="#373435"/>
<path d="M158.9 125.2v14.3" fill="none" stroke="#373435" stroke-width=".21"/>
<g fill="#373435">
<path d="M158.9 125.2l.5 1.7h-1z"/>
<path d="M158.4 137.8h1l-.5 1.7z"/>
</g>
<path d="M157.1 33.4h15.1M157 97.9h3.8M159.5 90.3h-1.7l-12.3 8.2M157 139.5h3.8M160.1 147.8h12.1" fill="none" stroke="#373435" stroke-width=".21"/>
<path d="M146.7 97.1l.5 .8-1.7 .6z" fill="#373435"/>
<path d="M152.9 93.6l-7.4 4.9" fill="none" stroke="#fefefe" stroke-width=".21"/>
<path d="M146.7 97.1l.5 .8-1.7 .6z" fill="#fefefe"/>
<path d="M155.5 91.9l-1.4 .9" fill="none" stroke="#fefefe" stroke-width=".21"/>
<path d="M158.9 97.9v14.3M157 112.2h3.8M157 125.2h3.8" fill="none" stroke="#373435" stroke-width=".21"/>
<g fill="#373435">
<path d="M158.4 110.5h1l-.5 1.7z"/>
<path d="M158.9 97.9l.5 1.7h-1z"/>
</g>
<path d="M158.9 112.2v13" fill="none" stroke="#373435" stroke-width=".21"/>
<g fill="#373435">
<path d="M158.9 112.2l.5 1.7h-1z"/>
<path d="M158.4 123.5h1l-.5 1.7z"/>
</g>
<path d="M168.8 27.2l-4.8 .3-10.7 7.9" fill="none" stroke="#373435" stroke-width=".21"/>
<path d="M154.4 34l.6 .8-1.7 .6z" fill="#373435"/>
<path d="M52 98h3.8M45.9 101h3.8M45.9 114h3.8M47.8 108.3v5.7M45.9 129.1h3.8M52 139.5h3.8" fill="none" stroke="#373435" stroke-width=".21"/>
<g fill="#373435">
<path d="M47.3 112.3h1l-.5 1.7z"/>
<path d="M47.8 108.3l.5 1.7h-1z"/>
</g>
<path d="M47.8 123.4v5.7" fill="none" stroke="#373435" stroke-width=".21"/>
<g fill="#373435">
<path d="M47.3 127.4h1l-.5 1.7z"/>
<path d="M47.8 123.4l.5 1.7h-1z"/>
</g>
<path d="M47.8 97.9v3.1M47.8 129.1v7.3" fill="none" stroke="#373435" stroke-width=".21"/>
<g fill="#373435">
<path d="M47.8 129.1l.5 1.7h-1z"/>
<path d="M47.3 134.7h1l-.5 1.7z"/>
</g>
<path d="M47.8 139.5v8.4" fill="none" stroke="#373435" stroke-width=".21"/>
<g fill="#373435">
<path d="M47.8 139.5l.5 1.7h-1z"/>
<path d="M47.3 146.2h1l-.5 1.7z"/>
</g>
<path d="M47.8 114v9.4M45.9 139.5h3.8M45.9 123.4h3.8" fill="none" stroke="#373435" stroke-width=".21"/>
<g fill="#373435">
<path d="M47.8 114l.5 1.7h-.9z"/>
<path d="M47.4 121.7h.9l-.5 1.7z"/>
</g>
<path d="M45.9 108.3h3.8M47.8 101v7.3" fill="none" stroke="#373435" stroke-width=".21"/>
<g fill="#373435">
<path d="M47.8 101l.5 1.7h-.9z"/>
<path d="M47.4 106.6h.9l-.5 1.7z"/>
</g>
<path d="M54.5 98v41.5" fill="none" stroke="#373435" stroke-width=".21"/>
<g fill="#373435">
<path d="M54.5 98l.5 1.7h-1z"/>
<path d="M54 137.8h1l-.5 1.7z"/>
</g>
<path d="M51.2 36h3.7M146.9 153.8h8.6" fill="none" stroke="#373435" stroke-width=".21"/>
<g fill="#373435">
<path d="M153.8 153.3l1.7 .5-1.7 .5z"/>
<path d="M146.9 153.8l1.7-.5v1z"/>
</g>
<path d="M45.9 33.4h9M53 30.3v3.1M155.5 151.9v3.8" fill="none" stroke="#373435" stroke-width=".21"/>
<path d="M52.6 31.7h.9l-.5 1.7z" fill="#373435"/>
<path d="M168.1 33.4v114.4" fill="none" stroke="#373435" stroke-width=".21"/>
<g fill="#373435">
<path d="M168.1 33.4l.5 1.6h-1z"/>
<path d="M167.6 146.2h1l-.5 1.6z"/>
</g>
<path d="M138.3 153.8h8.6" fill="none" stroke="#373435" stroke-width=".21"/>
<g fill="#373435">
<path d="M138.3 153.8l1.7-.5v1z"/>
<path d="M145.2 153.3l1.7 .5-1.7 .5z"/>
</g>
<path d="M65.2 158.9h81.7" fill="none" stroke="#373435" stroke-width=".21"/>
<g fill="#373435">
<path d="M65.2 158.9l1.6-.5v.9z"/>
<path d="M145.2 158.4l1.7 .5-1.7 .4z"/>
</g>
<path d="M45.9 136.4h3.8M47.8 136.4v3.1M56.6 153.8h8.6M65.2 151.9v8.5M138.3 151.9v3.8M146.9 151.9v8.5" fill="none" stroke="#373435" stroke-width=".21"/>
<g fill="#373435">
<path d="M56.6 153.8l1.7-.5v1z"/>
<path d="M63.5 153.3l1.7 .5-1.7 .5z"/>
</g>
<path d="M65.2 153.8h8.5" fill="none" stroke="#373435" stroke-width=".21"/>
<g fill="#373435">
<path d="M65.2 153.8l1.6-.5v1z"/>
<path d="M72.1 153.3l1.6 .5-1.6 .5z"/>
</g>
<path d="M53 36v3M56.6 151.9v3.8M73.7 151.9v3.8" fill="none" stroke="#373435" stroke-width=".21"/>
<path d="M53 36l.5 1.6h-.9z" fill="#373435"/>
<path d="M45.9 147.8h9M53 147.8v3.1" fill="none" stroke="#373435" stroke-width=".21"/>
<path d="M53 147.8l.5 1.7h-.9z" fill="#373435"/>
<path d="M53 143.5v3" fill="none" stroke="#373435" stroke-width=".21"/>
<path d="M52.6 144.9h.9l-.5 1.6z" fill="#373435"/>
<path d="M51.2 146.5h3.7" fill="none" stroke="#373435" stroke-width=".21"/>
<path d="M67.2 75.2l.5-.2 9.9 .9a.64 .64 0 0 1 .6 .5 .64 .64 0 0 1-.3 .7l-4 2.5 6.1 5.3-1.5 1.6-1.6 1.5-5.3-6.1-2.5 4a.64 .64 0 0 1-.7 .3 .64 .64 0 0 1-.5-.6l-.9-9.9z" fill-rule="evenodd" fill="#fefefe"/>
<path d="M96.2 77.3h22.5v8.4h-22.5z" fill="none" stroke="#fefefe" stroke-width=".21" stroke-dasharray="1.8 .9" stroke-linecap="butt"/>
<path d="M100.6 267.7h66.2" fill="none" stroke="#373435" stroke-width=".21"/>
<text font-size="13.2" fill="#373435" x="72.5" y="123.4">FREE</text>
<text font-size="11.3" fill="#fefefe" x="96.7" y="85.7">THIS EXIT</text>
<text font-size="10.3" fill="#373435" x="67.5" y="108.3">DRIVER REVIVER</text>
<text font-size="9.9" fill="#373435" x="76.8" y="136.3">WHEN OPEN</text>
<text font-size="7.1" fill="#373435" x="104" y="250">ADVANCED SERVICE SIGN</text>
<g font-size="6" fill="#373435">
<text x="100.8" y="258.1">“DRIVER REVIVER - WHEN OPEN”</text>
<text x="174.1" y="274.2">TC1891_3</text>
</g>
<text font-size="4.4" fill="#fefefe" x="119" y="75.5">#</text>
<g font-size="4.2" fill="#373435">
<text x="100.6" y="267.2">APPROVED AS OFFICIAL TRAFFIC SIGN</text>
<text x="174.7" y="285.6">A</text>
<text x="180.5" y="285.6">B</text>
<text x="186.9" y="285.6">C</text>
<text x="192.8" y="285.6">D</text>
<text x="198.1" y="285.6">E</text>
</g>
<g font-size="3.9" fill="#373435">
<text x="19.4" y="207.5">Colour Legend</text>
<text x="29.2" y="215.3">Retroreflective blue</text>
<text x="29.2" y="223.4">Retroreflective white</text>
<text x="29.2" y="232.4">Black</text>
</g>
<g font-size="3.5" fill="#373435">
<text x="81.6" y="183.4">Notes:</text>
<text x="81.6" y="188.2">1. For use in advance of a driver reviver site that is situated at a location</text>
<text x="81.6" y="196.8">2. * Insert THIS or NEXT as appropriate. Refer to Section 3.5.1 Part 15 of</text>
<text x="86.6" y="192.1">that requires exiting an exit ramp of a freeway or motorway.</text>
<text x="86.6" y="200.8">the Manual of Traffic Controlled Devices (MUTCD).</text>
<text x="81.6" y="205.5">3. Only insert service symbols of those available when the driver reviver site</text>
<text x="86.6" y="209.4">is unmanned.</text>
<text x="81.6" y="214.2">4. Alternative service symbols may be used as appropriate.</text>
<text x="81.6" y="218.9">5. For advanced signs on other than motorways or freeways see pages 1</text>
<text x="81.6" y="227.6">6. For Driver Reviver site position sign see pages 4 and 5.</text>
<text x="86.6" y="222.8">and 2.</text>
<text x="81.6" y="232.3">7. When electronic sign is required to advise motorists that driver reviver is</text>
<text x="86.6" y="236.2">open, TC1891_6 may be used.</text>
<text x="21.6" y="267.9">Department of Transport and Main Roads</text>
<text x="17.7" y="271.8">Infrastructure Management &amp; Delivery Division</text>
<text x="16.7" y="280.6">Designed</text>
<text x="42.7" y="280.6">Checked</text>
<text x="69.7" y="280.6">Scale</text>
<text x="98.5" y="281.3">PRINCIPAL ENGINEER</text>
<text x="154.7" y="276.2">12/02/21</text>
<text x="157.4" y="281.2">Date</text>
<text x="17" y="284.8">TV 07/12</text>
<text x="42.8" y="284.8">DJ 02/21</text>
<text x="69.7" y="285.2">Not to Scale</text>
<text x="98.5" y="284.8">(Traffic Engineering)</text>
</g>
<g font-size="3.4" fill="#373435">
<text x="102.7" y="22.1">1900</text>
<text x="59.4" y="27.7">200</text>
<text x="68.4" y="27.7">150</text>
<text x="138.9" y="27.7">150</text>
<text x="147.9" y="27.7">200</text>
<text x="170.4" y="27.3">R100</text>
<text x="39.9" y="39.4">220</text>
<text x="51.3" y="40.8">40</text>
<text x="39.9" y="55.3">390</text>
<text x="160.2" y="55.7">845</text>
<text x="39.9" y="70.4">190</text>
<text x="39.9" y="81.9">250</text>
<text x="160" y="81.9">160D</text>
<text x="39.9" y="93.4">190</text>
<text x="160.3" y="90.3">R40</text>
<text x="169.9" y="91.1">2200</text>
<text x="41.8" y="99.9">60</text>
<text x="37.5" y="105.2">140D</text>
<text x="160" y="105.6">275</text>
<text x="40.2" y="111.7">110</text>
<text x="37.6" y="119.6">180E</text>
<text x="49.1" y="119.6">800</text>
<text x="160" y="119.3">250</text>
<text x="40.2" y="126.8">110</text>
<text x="37.5" y="133.4">140D</text>
<text x="160" y="133">275</text>
<text x="41.8" y="138.9">60</text>
<text x="51.3" y="142.5">20</text>
<text x="39.9" y="144.3">160</text>
<text x="58.1" y="151.6">165</text>
<text x="66.8" y="151.6">165</text>
<text x="140.1" y="151.6">165</text>
<text x="148.3" y="151.6">165</text>
<text x="101.8" y="157.4">1570</text>
</g>
<text font-size="3.3" fill="#373435" x="178.2" y="279.4">Page 3 of 6</text>
<text font-size="3" fill="#373435" x="27.2" y="160.1">Example</text>
</svg>
